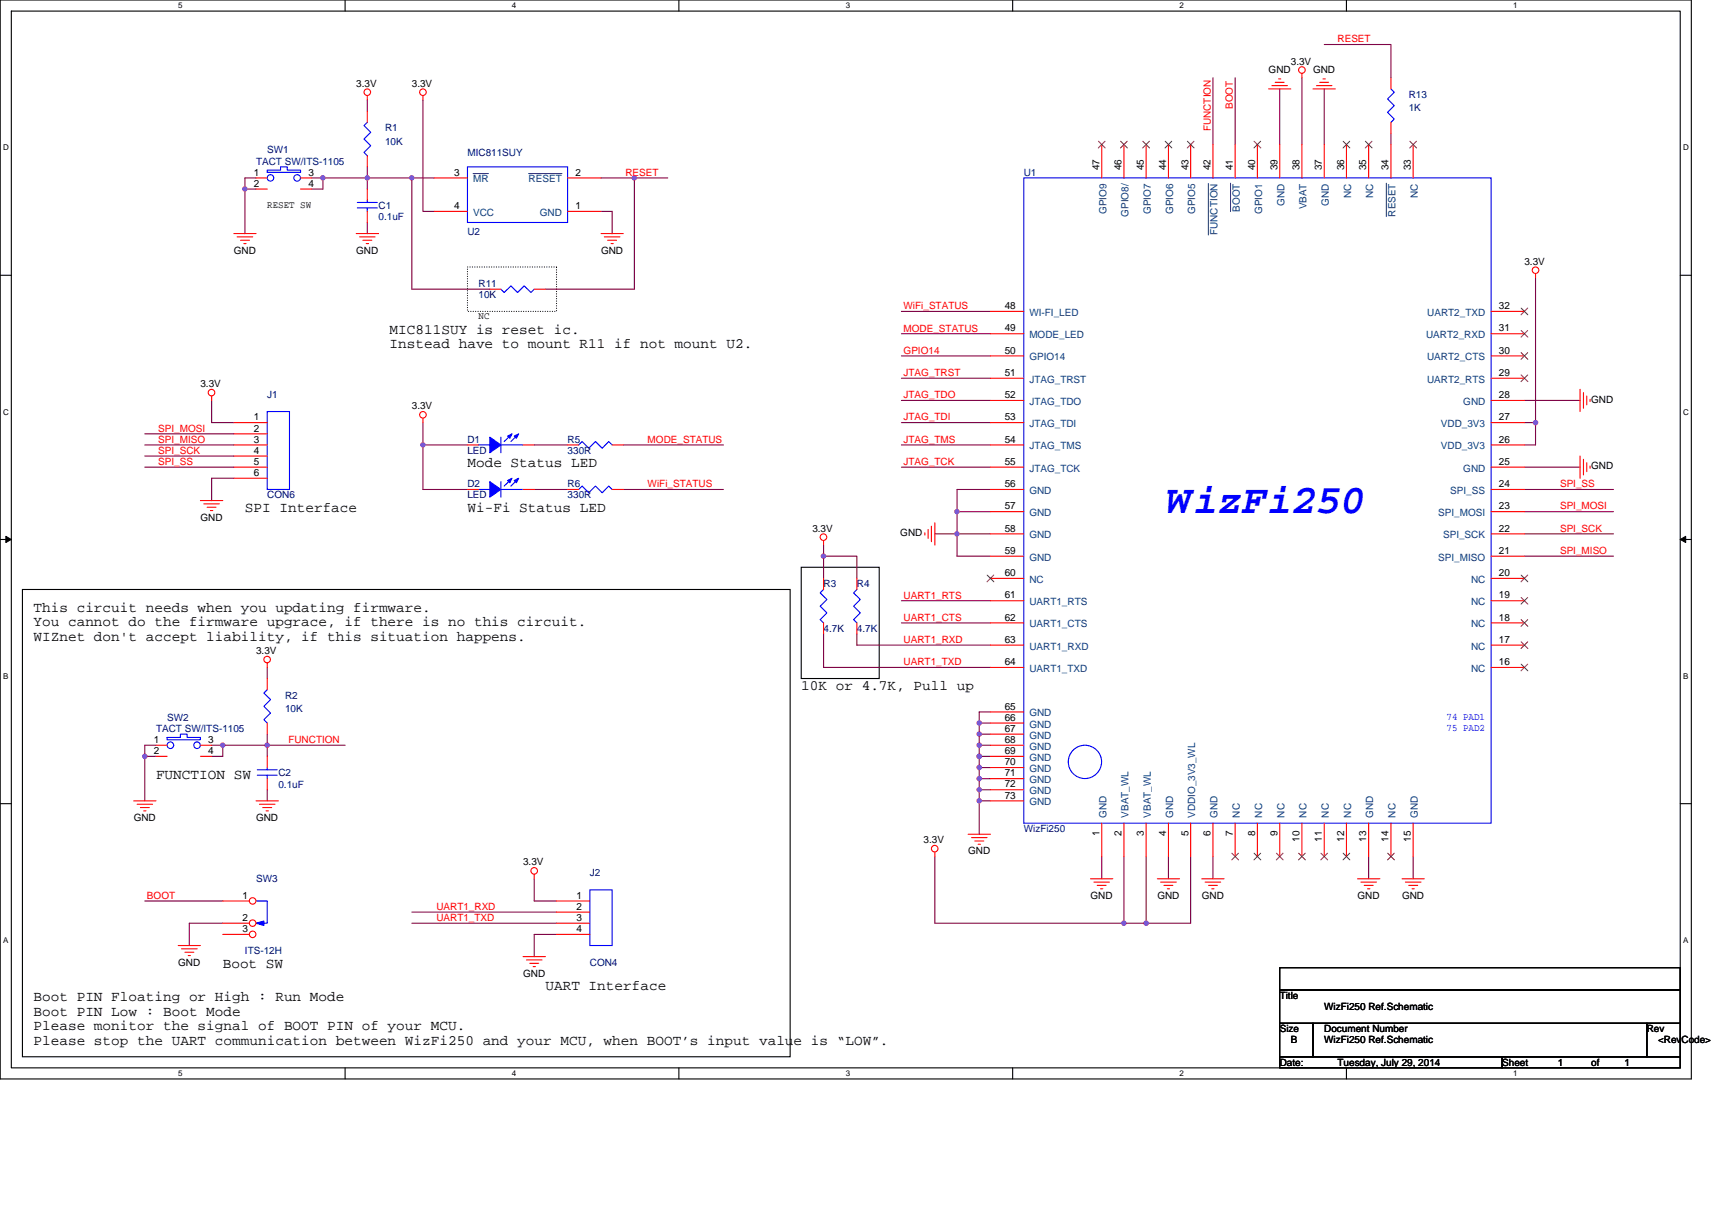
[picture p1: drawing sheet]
<svg xmlns="http://www.w3.org/2000/svg" width="297mm" height="210mm" viewBox="0 0 297 210" stroke-linecap="round" stroke-linejoin="round" font-family="sans-serif">
<path d="M0 0h293.5v187.2h-293.5zM2 1.9h289.5v183.4h-289.5z" fill="none" stroke="#000" stroke-width=".19"/>
<g fill="#fff">
<path d="M30.9 .2h.8v1.6h-.8z"/>
<path d="M30.9 185.5h.8v1.6h-.8z"/>
</g>
<path d="M59.9 0v1.9M59.9 185.3v1.9" fill="none" stroke="#000" stroke-width=".19"/>
<g fill="#fff">
<path d="M88.8 .2h.8v1.6h-.8z"/>
<path d="M88.8 185.5h.8v1.6h-.8z"/>
</g>
<path d="M117.8 0v1.9M117.8 185.3v1.9" fill="none" stroke="#000" stroke-width=".19"/>
<g fill="#fff">
<path d="M146.7 .2h.8v1.6h-.8z"/>
<path d="M146.7 185.5h.8v1.6h-.8z"/>
</g>
<path d="M175.7 0v1.9M175.7 185.3v1.9" fill="none" stroke="#000" stroke-width=".19"/>
<g fill="#fff">
<path d="M204.7 .2h.7v1.6h-.7z"/>
<path d="M204.7 185.5h.7v1.6h-.7z"/>
</g>
<path d="M233.6 0v1.9M233.6 185.3v1.9" fill="none" stroke="#000" stroke-width=".19"/>
<g fill="#fff">
<path d="M262.6 .2h.7v1.6h-.7z"/>
<path d="M262.6 185.5h.7v1.6h-.7z"/>
<path d="M.5 24.8h1v1.6h-1z"/>
<path d="M292 24.8h1v1.6h-1z"/>
<path d="M.5 70.7h1v1.5h-1z"/>
<path d="M292 70.7h1v1.5h-1z"/>
</g>
<path d="M0 47.8h2M291.5 47.8h2" fill="none" stroke="#000" stroke-width=".19"/>
<g fill="#fff">
<path d="M.5 116.5h.9v1.6h-.9z"/>
<path d="M292 116.5h.9v1.6h-.9z"/>
</g>
<path d="M0 93.6h2M291.5 93.6h2" fill="none" stroke="#000" stroke-width=".19"/>
<path d="M1 93.1l1 .5-1 .5zM291.5 93.6l1-.5v1z" fill="#000" stroke="#000" stroke-width=".17"/>
<g fill="#fff">
<path d="M.5 162.4h.9v1.5h-.9z"/>
<path d="M292 162.4h.9v1.5h-.9z"/>
</g>
<path d="M139 98.4h13.5v19.4h-13.5zM3.9 102.3h133.2v81.1h-133.2zM0 139.5h2M291.5 139.5h2M222 167.9h69.5v3.9h-69.5zM222 171.8h69.5v5.8h-69.5zM222 177.6h5.8v5.8h-5.8zM227.8 177.6h57.9v5.8h-57.9zM285.7 177.6h5.8v5.8h-5.8zM222 183.4h38.6v1.9h-38.6zM260.6 183.4h30.9v1.9h-30.9z" fill="none" stroke="#000" stroke-width=".19"/>
<path d="M81.1 46.3h15.5v7.7h-15.5z" fill="none" stroke="#000" stroke-width=".19" stroke-dasharray="0 .4"/>
<g fill="none" stroke="#800040" stroke-width=".19">
<path d="M63.7 17.4v1.9M73.4 17.4v19.3h1.9M210.5 13.5v11.6M214.3 13.5v11.6M222 15.4v9.7M225.9 13.5v11.6M229.8 7.7h11.5v5.8M229.8 15.4v9.7M42.5 32.8h1.9M42.5 32.8v7.7M44.4 30.9h-1.9v1.9M54.1 30.9h1.9"/>
<path d="M56 30.9h7.7M56 30.9v1.9h-1.9M63.7 30.9h7.8M63.7 30.9v1.9M63.7 29v1.9M63.7 38.6v1.9M71.5 30.9v19.3h13.5M71.5 30.9h3.8M104.3 36.7h1.9v3.8M104.3 30.9h5.8M110.1 30.9v19.3h-15.5M110.1 30.9h5.8"/>
<path d="M241.3 23.2v1.9M156.4 54h15.4M156.4 57.9h15.4M266.4 48.3v25M25.1 75.3h15.5M25.1 77.2h15.5M25.1 79.1h15.5M36.7 69.5v3.8h3.9M73.4 77.2h7.7M73.4 73.3v11.6h7.7M92.7 77.2h5.8M108.1 77.2h17.4"/>
<path d="M156.4 61.8h15.4M156.4 65.6h15.4M156.4 69.5h15.4M156.4 73.3h15.4M156.4 77.2h15.4M264.5 73.3h1.9v3.9h-1.9M264.5 69.5h9.6M25.1 81.1h15.5M40.6 83h-3.9v3.9M92.7 84.9h5.8M108.1 84.9h17.4M142.9 94.6v1.9"/>
<path d="M142.9 96.5h5.8v3.9M142.9 96.5v3.9M156.4 81.1h15.4M162.2 92.6h3.8M166 88.8v3.8M166 92.6v3.9h5.8M166 92.6h5.8M166 88.8h5.8M171.8 84.9h-5.8v3.9M264.5 81.1h9.6M264.5 96.5h15.4M264.5 92.6h15.4"/>
<path d="M264.5 88.8h15.4M264.5 84.9h15.4M46.4 115.8v2M142.9 110v5.8h28.9M148.7 110v2h23.1M156.4 104.2h15.4M156.4 108.1h15.4M25.1 131.3h2M25.1 131.3v7.7M27.1 129.3h-2v2M36.7 129.3h1.9M38.6 129.3h7.8"/>
<path d="M38.6 129.3v2h-1.9M46.4 127.4v1.9M46.4 129.3h13.5M46.4 129.3v2M46.4 137.1v1.9M169.9 137.1v1.9M169.9 139h1.9M169.9 127.4h1.9M169.9 125.5h1.9M169.9 139v5.8M169.9 131.3v1.9M169.9 129.3v2"/>
<path d="M169.9 127.4v1.9M169.9 137.1h1.9M169.9 135.1h1.9M169.9 133.2h1.9M169.9 131.3h1.9M169.9 129.3h1.9M169.9 135.1v2M169.9 133.2v1.9M169.9 125.5v1.9M171.8 123.5h-1.9v2M25.1 156.4h13.5M71.5 158.3h25.1"/>
<path d="M92.7 152.5v3.9h3.9M162.2 148.6v11.6h32.8M191.2 148.6v3.9M195 148.6v11.6M198.9 148.6v11.6M202.7 148.6v3.9M206.6 148.6v11.6h-7.7M210.5 148.6v3.9M237.5 148.6v3.9M245.2 148.6v3.9M38.6 160.2h-5.8v3.9M71.5 160.2h25.1"/>
<path d="M96.6 162.2h-3.9v3.8M195 160.2h3.9"/>
</g>
<g fill="#f0f" stroke="#f0f" stroke-width=".19">
<circle cx="73.4" cy="77.2" r=".38"/>
<circle cx="42.5" cy="32.8" r=".38"/>
<circle cx="56" cy="30.9" r=".38"/>
<circle cx="25.1" cy="131.3" r=".38"/>
<circle cx="38.6" cy="129.3" r=".38"/>
<circle cx="71.4" cy="30.9" r=".38"/>
<circle cx="46.4" cy="129.3" r=".38"/>
<circle cx="169.9" cy="139" r=".38"/>
<circle cx="169.9" cy="135.1" r=".38"/>
<circle cx="169.9" cy="133.2" r=".38"/>
<circle cx="169.9" cy="131.3" r=".38"/>
<circle cx="169.9" cy="129.3" r=".38"/>
<circle cx="169.9" cy="127.4" r=".38"/>
<circle cx="195" cy="160.2" r=".38"/>
<circle cx="198.9" cy="160.2" r=".38"/>
<circle cx="266.4" cy="73.3" r=".38"/>
<circle cx="166" cy="88.8" r=".38"/>
<circle cx="169.9" cy="125.5" r=".38"/>
<circle cx="166" cy="92.6" r=".38"/>
<circle cx="169.9" cy="137" r=".38"/>
<circle cx="142.9" cy="96.5" r=".38"/>
<circle cx="110" cy="30.9" r=".38"/>
<circle cx="63.7" cy="30.9" r=".38"/>
</g>
<g fill="none" stroke="#f00" stroke-width=".19">
<path d="M63.7 16.6v.8M63.7 19.3v1.9M73.4 16.6v.8M220.1 15.4h3.9M220.7 14.9h2.7M221.3 14.3h1.5M221.8 13.7h.4M225.9 12.7v.8M227.8 15.4h3.9M228.4 14.9h2.7M229 14.3h1.5M229.5 13.7h.5"/>
<path d="M241.3 13.5v1.9M44.4 30.9h2M44.4 32.8h2M52.2 32.8h1.9M52.2 30.9h1.9M63.7 32.8v1.9M63.7 36.7v1.9M63.7 27v2M75.3 30.9h5.8M75.3 36.7h5.8M98.5 36.7h5.8M98.5 30.9h5.8"/>
<path d="M191.2 25.1v5.8M195 25.1v5.8M198.9 25.1v5.8M202.7 25.1v5.8M206.6 25.1v5.8M210.5 25.1v5.8M214.3 25.1v5.8M218.2 25.1v5.8M222 25.1v5.8M225.9 25.1v5.8M229.8 25.1v5.8M233.6 25.1v5.8"/>
<path d="M237.5 25.1v5.8M241.3 25.1v5.8M241.3 21.2v2M245.2 25.1v5.8M40.6 40.5h3.8M41.1 41.1h2.8M41.7 41.7h1.6M42.3 42.3h.4M61.8 40.5h3.9M62.4 41.1h2.7M63 41.7h1.5M63.5 42.3h.4"/>
<path d="M85 50.2h1.9M92.7 50.2h1.9M104.3 40.5h3.8M104.9 41.1h2.7M105.4 41.7h1.6M106 42.3h.4M171.8 54h5.8M171.8 57.9h5.8M258.7 57.9h5.8M258.7 54h5.8M266.4 47.5v.8M36.7 68.7v.8"/>
<path d="M40.6 73.3h5.8M40.6 75.3h5.8M40.6 77.2h5.8M40.6 79.1h5.8M73.4 72.6v.7M81.1 77.2h1.9M90.8 77.2h1.9M98.5 77.2h1.9M106.2 77.2h1.9M171.8 61.8h5.8M171.8 65.6h5.8M171.8 69.5h5.8"/>
<path d="M171.8 73.3h5.8M171.8 77.2h5.8M258.7 77.2h5.8M258.7 73.3h5.8M258.7 69.5h5.8M258.7 65.6h5.8M258.7 61.8h5.8M274.1 79.1v3.9M274.1 67.6v3.8M274.7 79.7v2.7M274.7 68.1v2.7M275.3 68.7v1.6"/>
<path d="M275.9 69.3v.4M34.8 86.9h3.8M35.4 87.4h2.7M35.9 88h1.6M36.5 88.6h.4M40.6 81.1h5.8M40.6 83h5.8M81.1 84.9h1.9M90.8 84.9h1.9M98.5 84.9h1.9M106.2 84.9h1.9M142.9 93.8v.8"/>
<path d="M160.5 92.5v.4M161 91.9v1.5M161.6 91.3v2.7M162.2 90.7v3.9M171.8 81.1h5.8M171.8 84.9h5.8M171.8 88.8h5.8M171.8 92.6h5.8M171.8 96.5h5.8M258.7 96.5h5.8M258.7 92.6h5.8M258.7 88.8h5.8"/>
<path d="M258.7 84.9h5.8M258.7 81.1h5.8M275.3 80.3v1.6M275.9 80.9v.4M46.4 115v.8M46.4 117.8v1.9M142.9 108.1v1.9M142.9 100.4v1.9M148.7 108.1v1.9M148.7 100.4v1.9M171.8 100.4h5.8M171.8 104.2h5.8"/>
<path d="M171.8 108.1h5.8M171.8 112h5.8M171.8 115.8h5.8M258.7 115.8h5.8M258.7 112h5.8M258.7 108.1h5.8M258.7 104.2h5.8M258.7 100.4h5.8M23.2 139h3.9M23.8 139.6h2.7M27.1 129.3h1.9M27.1 131.3h1.9"/>
<path d="M34.8 131.3h1.9M34.8 129.3h1.9M44.4 139h3.9M45 139.6h2.7M46.4 131.3v1.9M46.4 135.1v2M46.4 125.5v1.9M171.8 123.5h5.8M171.8 125.5h5.8M171.8 127.4h5.8M171.8 129.3h5.8M171.8 131.3h5.8"/>
<path d="M171.8 133.2h5.8M171.8 135.1h5.8M171.8 137.1h5.8M171.8 139h5.8M24.4 140.1h1.5M24.9 140.7h.4M45.6 140.1h1.5M46.2 140.7h.4M92.7 151.7v.8M96.6 156.4h5.7M96.6 158.3h5.7M162.2 147.9v.7"/>
<path d="M168 144.8h3.8M168.6 145.4h2.7M169.1 145.9h1.6M169.7 146.5h.4M189.2 152.5h3.9M189.8 153.1h2.7M190.4 153.6h1.5M190.9 154.2h.4M191.2 142.9v5.7M195 142.9v5.7M198.9 142.9v5.7M200.8 152.5h3.9"/>
<path d="M201.4 153.1h2.7M201.9 153.6h1.6M202.5 154.2h.4M202.7 142.9v5.7M206.6 142.9v5.7M208.5 152.5h3.9M209.1 153.1h2.7M209.7 153.6h1.5M210.2 154.2h.4M210.5 142.9v5.7M214.3 142.9v5.7M218.2 142.9v5.7"/>
<path d="M222 142.9v5.7M225.9 142.9v5.7M229.8 142.9v5.7M233.6 142.9v5.7M235.5 152.5h3.9M236.1 153.1h2.7M236.7 153.6h1.5M237.3 154.2h.4M237.5 142.9v5.7M241.3 142.9v5.7M243.3 152.5h3.8M243.8 153.1h2.7"/>
<path d="M244.4 153.6h1.6M245 154.2h.4M245.2 142.9v5.7M30.9 164.1h3.9M31.5 164.7h2.7M32.1 165.2h1.5M32.7 165.8h.3M90.8 166h3.8M91.4 166.6h2.6M91.9 167.2h1.6M92.5 167.7h.4M96.6 160.2h5.7"/>
<path d="M96.6 162.2h5.7"/>
<circle cx="63.7" cy="16" r=".57"/>
<circle cx="73.4" cy="16" r=".57"/>
<circle cx="225.9" cy="12.1" r=".57"/>
<circle cx="266.4" cy="46.9" r=".57"/>
<circle cx="36.7" cy="68.1" r=".57"/>
<circle cx="73.4" cy="72" r=".57"/>
<circle cx="142.9" cy="93.2" r=".57"/>
<circle cx="46.4" cy="114.5" r=".57"/>
<circle cx="92.7" cy="151.1" r=".57"/>
<circle cx="162.2" cy="147.3" r=".57"/>
</g>
<g fill="none" stroke="#00f" stroke-width=".19">
<path d="M241.3 15.4l.6 .6-1.2 1.2 1.2 1.1-1.2 1.2 1.2 1.2-.6 .5M46.4 29.5h2.3v-.5h1.1v.5h2.4v.4h-5.8zM62 36.1h3.5M62 35.1h3.5M63.7 34.7v.4M63.7 36.1v.6M63.7 21.2l-.5 .6 1.1 1.2-1.1 1.1 1.1 1.2-1.1 1.1 .5 .6M81.1 29h17.4v9.6h-17.4zM177.6 30.9h81.1v112h-81.1zM86.9 50.2l.6 .6 1.1-1.2 1.2 1.2 1.1-1.2 1.2 1.2 .6-.6M46.4 71.4h3.8v13.5h-3.8zM83 77.2h2"/>
<path d="M86.9 75.9v2.7M86.9 77.2h3.9M88.6 75.5l-1.1 1.1M89.8 75.5l-1.2 1.1M100.4 77.2l.6-.6 1.1 1.2 1.2-1.2 1.2 1.2 1.1-1.2 .6 .6M83 84.9h2M86.9 83.6v2.7M86.9 84.9h3.9M88.6 83.2l-1.1 1.1M89.8 83.2l-1.2 1.1M100.4 84.9l.6-.6 1.1 1.2 1.2-1.2 1.2 1.2 1.1-1.2 .6 .6M46.4 119.7l-.6 .6 1.1 1.1-1.1 1.2 1.1 1.1-1.1 1.2 .6 .6"/>
<path d="M142.9 102.3l-.6 .6 1.2 1.1-1.2 1.2 1.2 1.2-1.2 1.1 .6 .6M148.7 102.3l-.6 .6 1.2 1.1-1.2 1.2 1.2 1.2-1.2 1.1 .6 .6M29 128h2.3v-.6h1.2v.6h2.3v.4h-5.8zM44.6 134.5h3.5M44.6 133.6h3.5M46.4 133.2v.4M46.4 134.5v.6M44.4 156.4h2v3.8h-2M102.3 154.4h3.9v9.7h-3.9z"/>
<circle cx="46.9" cy="30.9" r=".57"/>
<circle cx="51.6" cy="30.9" r=".57"/>
<circle cx="29.6" cy="129.3" r=".57"/>
<circle cx="34.2" cy="129.3" r=".57"/>
<circle cx="188.2" cy="132.2" r="2.89"/>
</g>
<g fill="none" stroke="#804000" stroke-width=".17">
<path d="M190.6 24.5l1.1 1.2M191.7 24.5l-1.1 1.2M194.4 24.5l1.2 1.2M195.6 24.5l-1.2 1.2M198.3 24.5l1.1 1.2M199.4 24.5l-1.1 1.2M202.2 24.5l1.1 1.2M203.3 24.5l-1.2 1.2M206 24.5l1.2 1.2M207.2 24.5l-1.2 1.2M217.6 24.5l1.2 1.2M218.7 24.5l-1.1 1.2"/>
<path d="M233 24.5l1.2 1.2M234.2 24.5l-1.2 1.2M236.9 24.5l1.2 1.2M238 24.5l-1.1 1.2M244.6 24.5l1.2 1.2M245.8 24.5l-1.2 1.2M263.9 57.3l1.2 1.2M263.9 53.5l1.2 1.1M265.1 57.3l-1.2 1.2M265.1 53.5l-1.2 1.1M263.9 65.1l1.2 1.1M263.9 61.2l1.2 1.2"/>
<path d="M265.1 65.1l-1.2 1.1M265.1 61.2l-1.2 1.2M171.3 99.8l1.1 1.2M172.4 99.8l-1.1 1.2M263.9 99.8l1.2 1.2M265.1 99.8l-1.2 1.2M263.9 115.3l1.2 1.1M263.9 111.4l1.2 1.1M263.9 107.5l1.2 1.2M263.9 103.7l1.2 1.1M265.1 115.3l-1.2 1.1M265.1 111.4l-1.2 1.1"/>
<path d="M265.1 107.5l-1.2 1.2M265.1 103.7l-1.2 1.1M213.7 148.1l1.2 1.1M214.9 148.1l-1.2 1.1M217.6 148.1l1.2 1.1M218.7 148.1l-1.1 1.1M221.5 148.1l1.1 1.1M222.6 148.1l-1.2 1.1M225.3 148.1l1.2 1.1M226.5 148.1l-1.2 1.1M229.2 148.1l1.2 1.1M230.3 148.1l-1.1 1.1"/>
<path d="M233 148.1l1.2 1.1M234.2 148.1l-1.2 1.1M240.8 148.1l1.1 1.1M241.9 148.1l-1.2 1.1"/>
</g>
<path d="M82.1 30.1h2.6M91.7 30.1h5.8M209.7 31.8v9M213.5 31.8v4.9M240.5 31.8v5.8" fill="none" stroke="#004080" stroke-width=".17"/>
<g fill="#00f" stroke="#00f" stroke-width=".19">
<path d="M85 83.6l1.9 1.3-1.9 1.4z" fill-rule="evenodd"/>
<path d="M89.2 83.4l.8-.4-.4 .8z" fill-rule="evenodd"/>
<path d="M88.1 83.4l.7-.4-.3 .8z" fill-rule="evenodd"/>
<path d="M85 75.9l1.9 1.3-1.9 1.4z" fill-rule="evenodd"/>
<path d="M89.2 75.7l.8-.4-.4 .8z" fill-rule="evenodd"/>
<path d="M88.1 75.7l.7-.4-.3 .8z" fill-rule="evenodd"/>
<path d="M44.4 160.2l1.4-.4v.8z" fill-rule="evenodd"/>
</g>
<circle cx="43.8" cy="156.3" r=".57" fill="#fff" stroke="#f00" stroke-width=".19"/>
<path d="M38.6 156.4h4.7" fill="none" stroke="#f00" stroke-width=".19"/>
<circle cx="43.8" cy="160.2" r=".57" fill="#fff" stroke="#f00" stroke-width=".19"/>
<path d="M38.6 160.2h4.7" fill="none" stroke="#f00" stroke-width=".19"/>
<circle cx="43.8" cy="162.1" r=".57" fill="#fff" stroke="#f00" stroke-width=".19"/>
<path d="M38.6 162.2h4.7" fill="none" stroke="#f00" stroke-width=".19"/>
<g fill="#f0f" stroke="#f0f" stroke-width=".19">
<circle cx="73.4" cy="77.2" r=".38"/>
<circle cx="42.5" cy="32.8" r=".38"/>
<circle cx="56" cy="30.9" r=".38"/>
<circle cx="25.1" cy="131.3" r=".38"/>
<circle cx="38.6" cy="129.3" r=".38"/>
<circle cx="71.4" cy="30.9" r=".38"/>
<circle cx="46.4" cy="129.3" r=".38"/>
<circle cx="169.9" cy="139" r=".38"/>
<circle cx="169.9" cy="135.1" r=".38"/>
<circle cx="169.9" cy="133.2" r=".38"/>
<circle cx="169.9" cy="131.3" r=".38"/>
<circle cx="169.9" cy="129.3" r=".38"/>
<circle cx="169.9" cy="127.4" r=".38"/>
<circle cx="195" cy="160.2" r=".38"/>
<circle cx="198.9" cy="160.2" r=".38"/>
<circle cx="266.4" cy="73.3" r=".38"/>
<circle cx="166" cy="88.8" r=".38"/>
<circle cx="169.9" cy="125.5" r=".38"/>
<circle cx="166" cy="92.6" r=".38"/>
<circle cx="169.9" cy="137" r=".38"/>
<circle cx="142.9" cy="96.5" r=".38"/>
<circle cx="110" cy="30.9" r=".38"/>
<circle cx="63.7" cy="30.9" r=".38"/>
</g>
<text font-size="7.1" fill="#00f" x="202.7" y="88.9">WizFi250</text>
<g font-size="2.5">
<text x="67.6" y="58">MIC811SUY is reset ic.</text>
<text x="67.6" y="60.5">Instead have to mount R11 if not mount U2.</text>
<text x="81.1" y="81.1">Mode Status LED</text>
<text x="42.5" y="88.8">SPI Interface</text>
<text x="81.1" y="88.8">Wi-Fi Status LED</text>
<text x="5.8" y="106.2">This circuit needs when you updating firmware.</text>
<text x="5.8" y="108.7">You cannot do the firmware upgrace, if there is no this circuit.</text>
<text x="5.8" y="111.2">WIZnet don't accept liability, if this situation happens.</text>
<text x="139" y="119.7">10K or 4.7K, Pull up</text>
<text x="27.1" y="135.2">FUNCTION SW</text>
<text x="38.6" y="168">Boot SW</text>
<text x="5.8" y="173.8">Boot PIN Floating or High : Run Mode</text>
<text x="94.6" y="171.8">UART Interface</text>
<text x="5.8" y="176.3">Boot PIN Low : Boot Mode</text>
<text x="5.8" y="178.8">Please monitor the signal of BOOT PIN of your MCU.</text>
<text x="5.8" y="181.3">Please stop the UART communication between WizFi250 and your MCU, when BOOT’s input value is “LOW”.</text>
</g>
<g font-size="1.7">
<text x="224" y="11.2">3.3V</text>
<text x="61.8" y="15">3.3V</text>
<text x="71.5" y="15">3.3V</text>
<text x="220.1" y="12.7">GND</text>
<text x="227.8" y="12.7">GND</text>
<text x="190.8" y="29.5" transform="rotate(-90 190.8 29.5)">47</text>
<text x="194.6" y="29.5" transform="rotate(-90 194.6 29.5)">46</text>
<text x="198.5" y="29.5" transform="rotate(-90 198.5 29.5)">45</text>
<text x="202.3" y="29.5" transform="rotate(-90 202.3 29.5)">44</text>
<text x="206.2" y="29.5" transform="rotate(-90 206.2 29.5)">43</text>
<text x="210.1" y="29.5" transform="rotate(-90 210.1 29.5)">42</text>
<text x="213.9" y="29.5" transform="rotate(-90 213.9 29.5)">41</text>
<text x="217.8" y="29.5" transform="rotate(-90 217.8 29.5)">40</text>
<text x="221.6" y="29.5" transform="rotate(-90 221.6 29.5)">39</text>
<text x="225.5" y="29.5" transform="rotate(-90 225.5 29.5)">38</text>
<text x="229.4" y="29.5" transform="rotate(-90 229.4 29.5)">37</text>
<text x="233.2" y="29.5" transform="rotate(-90 233.2 29.5)">36</text>
<text x="237.1" y="29.5" transform="rotate(-90 237.1 29.5)">35</text>
<text x="240.9" y="29.5" transform="rotate(-90 240.9 29.5)">34</text>
<text x="244.8" y="29.5" transform="rotate(-90 244.8 29.5)">33</text>
<text x="44" y="30.5">1</text>
<text x="44" y="32.4">2</text>
<text x="53.5" y="32.4">4</text>
<text x="53.5" y="30.5">3</text>
<text x="78.8" y="30.5">3</text>
<text x="99.8" y="30.5">2</text>
<text x="46.4" y="36.1">RESET SW</text>
<text x="78.8" y="36.3">4</text>
<text x="99.8" y="36.3">1</text>
<text x="40.6" y="44">GND</text>
<text x="61.8" y="44">GND</text>
<text x="104.3" y="44">GND</text>
<text x="264.5" y="45.9">3.3V</text>
<text x="174.3" y="53.6">48</text>
<text x="260.1" y="53.6">32</text>
<text x="83" y="55.4">NC</text>
<text x="174.3" y="57.5">49</text>
<text x="260.1" y="57.5">31</text>
<text x="174.3" y="61.4">50</text>
<text x="174.3" y="65.2">51</text>
<text x="260.1" y="65.2">29</text>
<text x="260.1" y="61.4">30</text>
<text x="34.8" y="67.2">3.3V</text>
<text x="71.5" y="71">3.3V</text>
<text x="174.3" y="69.1">52</text>
<text x="260.1" y="69.1">28</text>
<text x="276.1" y="69.9">GND</text>
<text x="44" y="72.9">1</text>
<text x="44" y="74.9">2</text>
<text x="44" y="76.8">3</text>
<text x="174.3" y="72.9">53</text>
<text x="174.3" y="76.8">54</text>
<text x="260.1" y="76.8">26</text>
<text x="260.1" y="72.9">27</text>
<text x="44" y="78.7">4</text>
<text x="44" y="80.7">5</text>
<text x="44" y="82.6">6</text>
<text x="174.3" y="80.7">55</text>
<text x="260.1" y="80.7">25</text>
<text x="276.1" y="81.4">GND</text>
<text x="174.3" y="84.5">56</text>
<text x="174.3" y="88.4">57</text>
<text x="260.1" y="88.4">23</text>
<text x="260.1" y="84.5">24</text>
<text x="34.8" y="90.3">GND</text>
<text x="140.9" y="92.3">3.3V</text>
<text x="156.2" y="93">GND</text>
<text x="174.3" y="92.2">58</text>
<text x="260.1" y="92.2">22</text>
<text x="174.3" y="96.1">59</text>
<text x="174.3" y="100">60</text>
<text x="260.1" y="96.1">21</text>
<text x="260.1" y="100">20</text>
<text x="174.3" y="103.8">61</text>
<text x="174.3" y="107.7">62</text>
<text x="260.1" y="107.7">18</text>
<text x="260.1" y="103.8">19</text>
<text x="44.4" y="113.5">3.3V</text>
<text x="174.3" y="111.5">63</text>
<text x="260.1" y="111.5">17</text>
<text x="174.3" y="115.4">64</text>
<text x="260.1" y="115.4">16</text>
<text x="174.3" y="123.1">65</text>
<text x="174.3" y="125.1">66</text>
<text x="26.7" y="128.9">1</text>
<text x="26.7" y="130.9">2</text>
<text x="36.1" y="130.9">4</text>
<text x="36.1" y="128.9">3</text>
<text x="174.3" y="127">67</text>
<text x="174.3" y="128.9">68</text>
<text x="174.3" y="130.9">69</text>
<text x="174.3" y="132.8">70</text>
<text x="174.3" y="134.7">71</text>
<text x="174.3" y="136.7">72</text>
<text x="23.2" y="142.5">GND</text>
<text x="44.4" y="142.5">GND</text>
<text x="174.3" y="138.6">73</text>
<text x="160.2" y="146.3">3.3V</text>
<text x="168" y="148.3">GND</text>
<text x="190.8" y="145.2" transform="rotate(-90 190.8 145.2)">1</text>
<text x="194.6" y="145.2" transform="rotate(-90 194.6 145.2)">2</text>
<text x="198.5" y="145.2" transform="rotate(-90 198.5 145.2)">3</text>
<text x="202.3" y="145.2" transform="rotate(-90 202.3 145.2)">4</text>
<text x="206.2" y="145.2" transform="rotate(-90 206.2 145.2)">5</text>
<text x="210.1" y="145.2" transform="rotate(-90 210.1 145.2)">6</text>
<text x="213.9" y="145.2" transform="rotate(-90 213.9 145.2)">7</text>
<text x="217.8" y="145.2" transform="rotate(-90 217.8 145.2)">8</text>
<text x="221.6" y="145.2" transform="rotate(-90 221.6 145.2)">9</text>
<text x="225.5" y="146.1" transform="rotate(-90 225.5 146.1)">10</text>
<text x="229.4" y="146.1" transform="rotate(-90 229.4 146.1)">11</text>
<text x="233.2" y="146.1" transform="rotate(-90 233.2 146.1)">12</text>
<text x="237.1" y="146.1" transform="rotate(-90 237.1 146.1)">13</text>
<text x="240.9" y="146.1" transform="rotate(-90 240.9 146.1)">14</text>
<text x="244.8" y="146.1" transform="rotate(-90 244.8 146.1)">15</text>
<text x="42.1" y="156">1</text>
<text x="90.8" y="150.2">3.3V</text>
<text x="100" y="156">1</text>
<text x="189.2" y="156">GND</text>
<text x="200.8" y="156">GND</text>
<text x="208.5" y="156">GND</text>
<text x="235.5" y="156">GND</text>
<text x="243.3" y="156">GND</text>
<text x="42.1" y="159.8">2</text>
<text x="42.1" y="161.8">3</text>
<text x="100" y="157.9">2</text>
<text x="100" y="159.8">3</text>
<text x="100" y="161.8">4</text>
<text x="30.9" y="167.6">GND</text>
<text x="90.8" y="169.5">GND</text>
<text x="222" y="173.4">Title</text>
<text x="222" y="179.1">Size</text>
<text x="229.8" y="179.1">Document Number</text>
<text x="229.8" y="175.3">WizFi250 Ref.Schematic</text>
<text x="285.7" y="179.1">Rev</text>
<text x="222" y="184.9">Date:</text>
<text x="224" y="181.1">B</text>
<text x="229.8" y="181.1">WizFi250 Ref.Schematic</text>
<text x="232.1" y="184.9">Tuesday, July 29, 2014</text>
<text x="260.6" y="184.9">Sheet</text>
<text x="270.3" y="184.9">1</text>
<text x="276.1" y="184.9">of</text>
<text x="281.9" y="184.9">1</text>
<text x="287.7" y="181.1">&lt;RevCode&gt;</text>
</g>
<g font-size="1.7" fill="#f00">
<text x="232.1" y="7.3">RESET</text>
<text x="210.1" y="22.8" transform="rotate(-90 210.1 22.8)">FUNCTION</text>
<text x="213.9" y="18.9" transform="rotate(-90 213.9 18.9)">BOOT</text>
<text x="108.5" y="30.5">RESET</text>
<text x="156.8" y="53.7">WiFi_STATUS</text>
<text x="156.8" y="57.5">MODE_STATUS</text>
<text x="156.8" y="61.4">GPIO14</text>
<text x="156.8" y="65.3">JTAG_TRST</text>
<text x="156.8" y="69.1">JTAG_TDO</text>
<text x="27.4" y="74.9">SPI_MOSI</text>
<text x="27.4" y="76.8">SPI_MISO</text>
<text x="112.4" y="76.8">MODE_STATUS</text>
<text x="156.8" y="73">JTAG_TDI</text>
<text x="156.8" y="76.8">JTAG_TMS</text>
<text x="27.4" y="78.8">SPI_SCK</text>
<text x="27.4" y="80.7">SPI_SS</text>
<text x="156.8" y="80.7">JTAG_TCK</text>
<text x="112.4" y="84.6">WiFi_STATUS</text>
<text x="270.7" y="88.4">SPI_MOSI</text>
<text x="270.7" y="84.6">SPI_SS</text>
<text x="270.7" y="92.3">SPI_SCK</text>
<text x="270.7" y="96.1">SPI_MISO</text>
<text x="156.8" y="103.9">UART1_RTS</text>
<text x="156.8" y="107.7">UART1_CTS</text>
<text x="156.8" y="111.6">UART1_RXD</text>
<text x="156.8" y="115.4">UART1_TXD</text>
<text x="50" y="128.9">FUNCTION</text>
<text x="25.5" y="156">BOOT</text>
<text x="75.7" y="157.9">UART1_RXD</text>
<text x="75.7" y="159.8">UART1_TXD</text>
</g>
<g font-size="1.7" fill="#000080">
<text x="244.4" y="17">R13</text>
<text x="66.8" y="22.8">R1</text>
<text x="244.4" y="19.3">1K</text>
<text x="44.4" y="28.6">TACT SW/ITS-1105</text>
<text x="46.4" y="26.6">SW1</text>
<text x="66.8" y="25.1">10K</text>
<text x="81.1" y="27">MIC811SUY</text>
<text x="177.6" y="30.5">U1</text>
<text x="65.7" y="36.3">C1</text>
<text x="65.7" y="38.2">0.1uF</text>
<text x="81.1" y="40.7">U2</text>
<text x="83" y="49.8">R11</text>
<text x="83" y="51.7">10K</text>
<text x="46.4" y="69.1">J1</text>
<text x="81.1" y="76.8">D1</text>
<text x="98.5" y="76.8">R5</text>
<text x="81.1" y="78.8">LED</text>
<text x="98.5" y="78.8">330R</text>
<text x="46.4" y="86.5">CON6</text>
<text x="81.1" y="84.5">D2</text>
<text x="81.1" y="86.5">LED</text>
<text x="98.5" y="84.5">R6</text>
<text x="98.5" y="86.5">330R</text>
<text x="142.9" y="101.9">R3</text>
<text x="148.7" y="101.9">R4</text>
<text x="142.9" y="109.6">4.7K</text>
<text x="148.7" y="109.6">4.7K</text>
<text x="29" y="125.1">SW2</text>
<text x="49.5" y="121.2">R2</text>
<text x="49.5" y="123.5">10K</text>
<text x="27.1" y="127">TACT SW/ITS-1105</text>
<text x="48.3" y="134.7">C2</text>
<text x="48.3" y="136.7">0.1uF</text>
<text x="177.6" y="144.4">WizFi250</text>
<text x="44.4" y="153.1">SW3</text>
<text x="102.3" y="152.1">J2</text>
<text x="42.5" y="165.6">ITS-12H</text>
<text x="102.3" y="167.6">CON4</text>
</g>
<g font-size="1.7" fill="#004080">
<text x="82.1" y="31.7">MR</text>
<text x="91.7" y="31.7">RESET</text>
<text x="222.8" y="35.7" transform="rotate(-90 222.8 35.7)">GND</text>
<text x="230.6" y="35.7" transform="rotate(-90 230.6 35.7)">GND</text>
<text x="234.4" y="34.4" transform="rotate(-90 234.4 34.4)">NC</text>
<text x="238.3" y="34.4" transform="rotate(-90 238.3 34.4)">NC</text>
<text x="246" y="34.4" transform="rotate(-90 246 34.4)">NC</text>
<text x="82.1" y="37.5">VCC</text>
<text x="93.7" y="37.5">GND</text>
<text x="192" y="37.1" transform="rotate(-90 192 37.1)">GPIO9</text>
<text x="195.8" y="37.6" transform="rotate(-90 195.8 37.6)">GPIO8/</text>
<text x="199.7" y="37.1" transform="rotate(-90 199.7 37.1)">GPIO7</text>
<text x="203.5" y="37.1" transform="rotate(-90 203.5 37.1)">GPIO6</text>
<text x="207.4" y="37.1" transform="rotate(-90 207.4 37.1)">GPIO5</text>
<text x="211.3" y="40.8" transform="rotate(-90 211.3 40.8)">FUNCTION</text>
<text x="215.1" y="36.7" transform="rotate(-90 215.1 36.7)">BOOT</text>
<text x="219" y="37.1" transform="rotate(-90 219 37.1)">GPIO1</text>
<text x="226.7" y="36.3" transform="rotate(-90 226.7 36.3)">VBAT</text>
<text x="242.1" y="37.6" transform="rotate(-90 242.1 37.6)">RESET</text>
<text x="178.6" y="54.8">WI-FI_LED</text>
<text x="178.6" y="58.7">MODE_LED</text>
<text x="247.4" y="58.7">UART2_RXD</text>
<text x="247.6" y="54.8">UART2_TXD</text>
<text x="178.6" y="62.5">GPIO14</text>
<text x="247.6" y="62.5">UART2_CTS</text>
<text x="178.6" y="66.4">JTAG_TRST</text>
<text x="178.6" y="70.3">JTAG_TDO</text>
<text x="247.6" y="66.4">UART2_RTS</text>
<text x="253.9" y="70.3">GND</text>
<text x="178.6" y="74.1">JTAG_TDI</text>
<text x="178.6" y="78">JTAG_TMS</text>
<text x="250" y="78">VDD_3V3</text>
<text x="250" y="74.1">VDD_3V3</text>
<text x="178.6" y="81.9">JTAG_TCK</text>
<text x="253.9" y="81.9">GND</text>
<text x="178.6" y="85.7">GND</text>
<text x="178.6" y="89.6">GND</text>
<text x="249.5" y="89.6">SPI_MOSI</text>
<text x="251.6" y="85.7">SPI_SS</text>
<text x="178.6" y="93.4">GND</text>
<text x="250.4" y="93.4">SPI_SCK</text>
<text x="178.6" y="97.3">GND</text>
<text x="178.6" y="101.2">NC</text>
<text x="249.5" y="97.3">SPI_MISO</text>
<text x="255.2" y="101.2">NC</text>
<text x="178.6" y="105">UART1_RTS</text>
<text x="255.2" y="105">NC</text>
<text x="178.6" y="108.9">UART1_CTS</text>
<text x="178.6" y="112.7">UART1_RXD</text>
<text x="255.2" y="112.7">NC</text>
<text x="255.2" y="108.9">NC</text>
<text x="178.6" y="116.6">UART1_TXD</text>
<text x="255.2" y="116.6">NC</text>
<text x="178.6" y="124.3">GND</text>
<text x="178.6" y="126.3">GND</text>
<text x="178.6" y="128.2">GND</text>
<text x="178.6" y="130.1">GND</text>
<text x="178.6" y="132">GND</text>
<text x="178.6" y="134">GND</text>
<text x="178.6" y="135.9">GND</text>
<text x="178.6" y="137.8">GND</text>
<text x="178.6" y="139.8">GND</text>
<text x="192" y="141.9" transform="rotate(-90 192 141.9)">GND</text>
<text x="195.8" y="141.9" transform="rotate(-90 195.8 141.9)">VBAT_WL</text>
<text x="199.7" y="141.9" transform="rotate(-90 199.7 141.9)">VBAT_WL</text>
<text x="203.5" y="141.9" transform="rotate(-90 203.5 141.9)">GND</text>
<text x="207.4" y="141.9" transform="rotate(-90 207.4 141.9)">VDDIO_3V3_WL</text>
<text x="211.3" y="141.9" transform="rotate(-90 211.3 141.9)">GND</text>
<text x="215.1" y="141.9" transform="rotate(-90 215.1 141.9)">NC</text>
<text x="219" y="141.9" transform="rotate(-90 219 141.9)">NC</text>
<text x="222.8" y="141.9" transform="rotate(-90 222.8 141.9)">NC</text>
<text x="226.7" y="141.9" transform="rotate(-90 226.7 141.9)">NC</text>
<text x="230.6" y="141.9" transform="rotate(-90 230.6 141.9)">NC</text>
<text x="234.4" y="141.9" transform="rotate(-90 234.4 141.9)">NC</text>
<text x="238.3" y="141.9" transform="rotate(-90 238.3 141.9)">GND</text>
<text x="242.1" y="141.9" transform="rotate(-90 242.1 141.9)">NC</text>
<text x="246" y="141.9" transform="rotate(-90 246 141.9)">GND</text>
</g>
<g font-size="1.7" fill="#00f">
<text x="251" y="124.9">74 PAD1</text>
<text x="251" y="126.9">75 PAD2</text>
</g>
<g font-size="1.4">
<text x="30.9" y="1.5">5</text>
<text x="88.8" y="1.5">4</text>
<text x="146.7" y="1.5">3</text>
<text x="204.7" y="1.5">2</text>
<text x="262.6" y="1.5">1</text>
<text x=".5" y="26.1">D</text>
<text x="292" y="26.1">D</text>
<text x=".5" y="71.9">C</text>
<text x="292" y="71.9">C</text>
<text x=".5" y="117.8">B</text>
<text x="292" y="117.8">B</text>
<text x=".5" y="163.6">A</text>
<text x="292" y="163.6">A</text>
<text x="30.9" y="186.8">5</text>
<text x="88.8" y="186.8">4</text>
<text x="146.7" y="186.8">3</text>
<text x="204.7" y="186.8">2</text>
<text x="262.6" y="186.8">1</text>
</g>
</svg>
